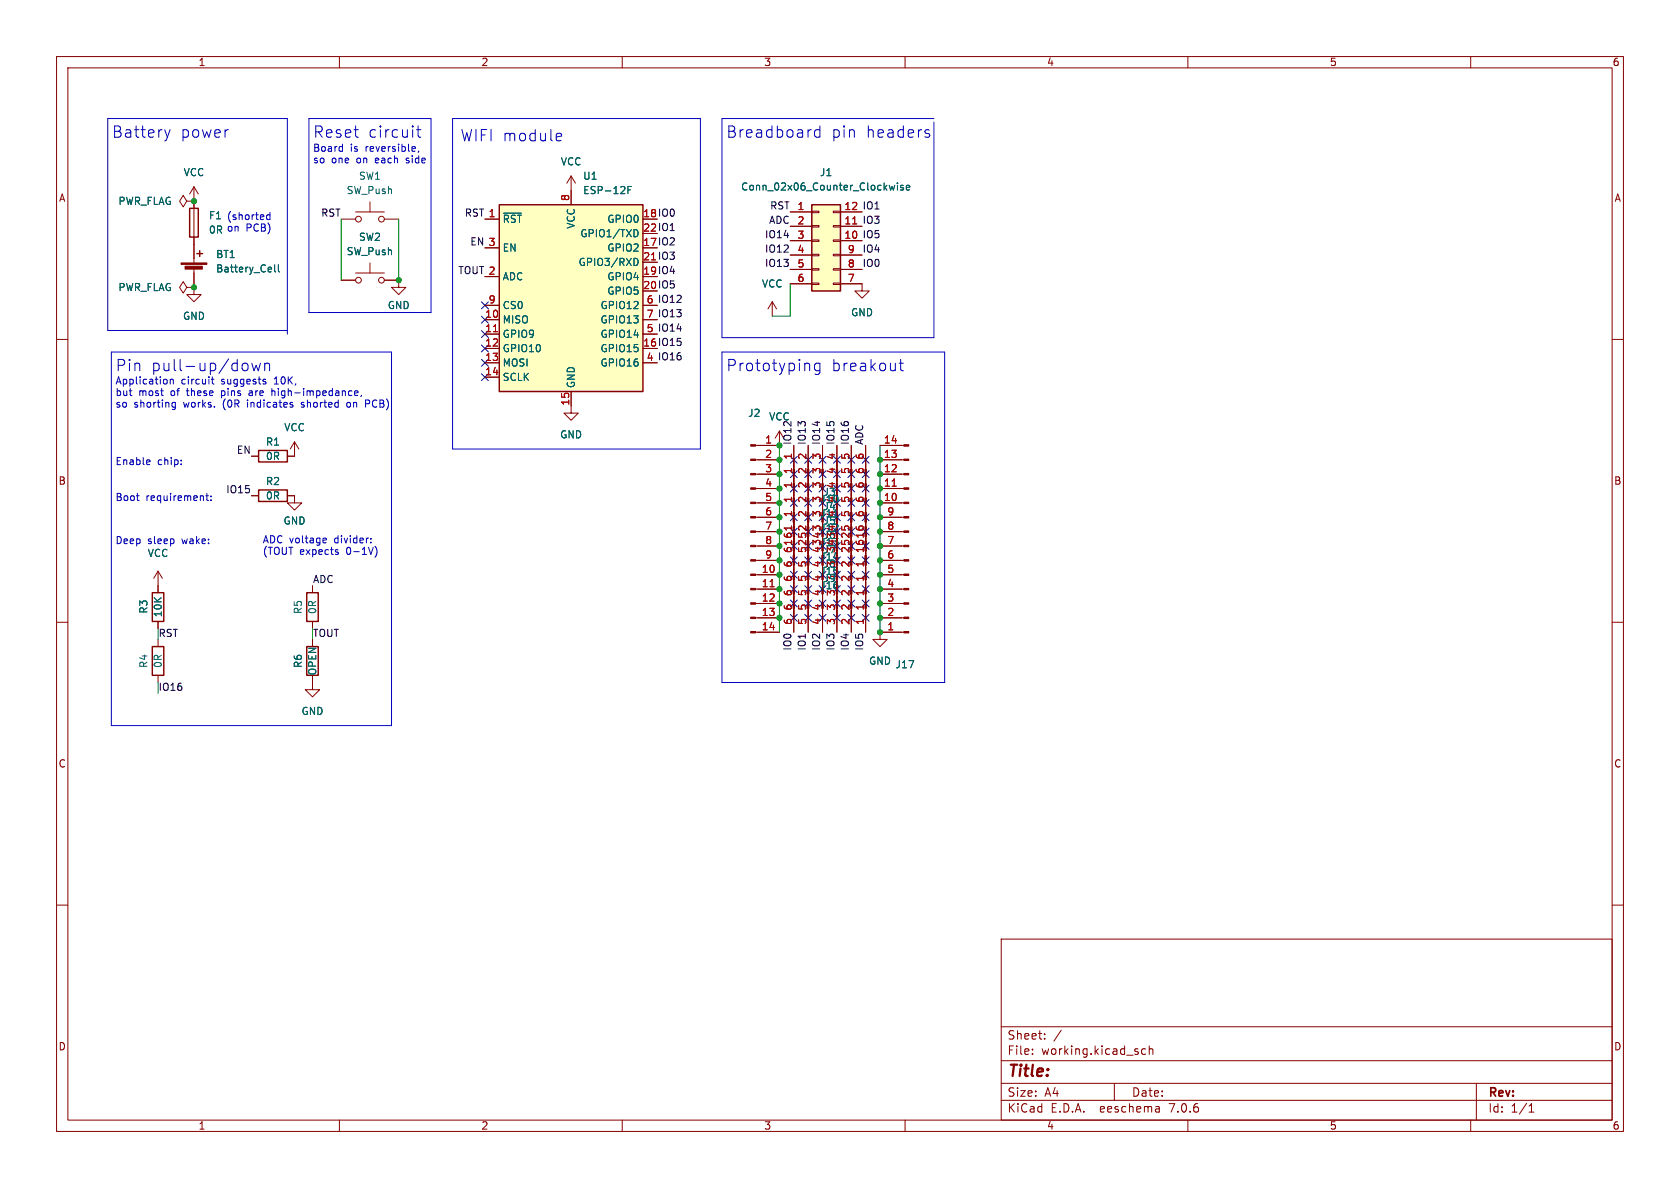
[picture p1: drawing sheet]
<svg xmlns="http://www.w3.org/2000/svg" width="297mm" height="210mm" viewBox="0 0 297 210" stroke-linecap="round" stroke-linejoin="round" font-family="sans-serif">
<g fill="none" stroke="#840000" stroke-width=".18">
<path d="M10 10h277v190h-277zM12 12h273v186h-273zM60 10v2M110 10v2M160 10v2M210 10v2M260 10v2M33 35.6l-.6-1.1-.7 1.1 .7 1 .6-1h1.3M34.3 35.6h.1M34.3 33l-.8 1.3M34.3 33v13.5M34.3 33l.8 1.3"/>
<path d="M60.3 38.7h2.6M62.9 37.5h5M65.4 35.7v1.8M67.9 38.7h2.6M85.7 38.7h2.6M101 31.1l-.8 1.3M101 31.1v5.1M101 31.1l.7 1.3M139.7 37.5h3.8M143.5 39.9h1.3v.2h-1.3zM143.5 37.3h1.3v.3h-1.3zM147.3 39.9h1.3v.2h-1.3z"/>
<path d="M147.3 37.3h1.3v.3h-1.3zM148.6 37.5h3.8M10 60h2M33 50.8l-.6-1-.7 1 .7 1 .6-1h1.3M34.3 50.8v1.3h1.3l-1.3 1.2-1.3-1.2h1.3M34.3 50.8h.1M34.3 47.5v3.3M60.3 49.5h2.6M62.9 48.3h5M65.4 46.5v1.8M67.9 49.5h2.6v1.3h1.3l-1.3 1.3-1.3-1.3h1.3M85.7 56.5h2.6"/>
<path d="M85.7 59.1h2.6M85.7 48.9h2.6M85.7 43.8h2.6M85.7 54h2.6M113.7 56.5h2.5M113.7 59.1h2.5M113.7 54h2.5M136.5 53.3l-.7 1.3M136.5 53.3v2.6M136.5 53.3l.8 1.3M139.7 42.5h3.8M139.7 40h3.8"/>
<path d="M139.7 45.1h3.8M139.7 47.6h3.8M139.7 50.2h3.8M143.5 50h1.3v.3h-1.3zM143.5 47.5h1.3v.3h-1.3zM143.5 45h1.3v.2h-1.3zM143.5 42.4h1.3v.3h-1.3zM147.3 50h1.3v.3h-1.3zM147.3 47.5h1.3v.3h-1.3zM147.3 45h1.3v.2h-1.3zM147.3 42.4h1.3v.3h-1.3zM148.6 50.2h3.8v1.2h1.3l-1.3 1.3-1.3-1.3h1.3"/>
<path d="M148.6 42.5h3.8M148.6 40h3.8M148.6 45.1h3.8M148.6 47.6h3.8M285 60h2M52.1 78.1l-.8 1.3M52.1 78.1v2.5h-1.3M52.1 78.1l.7 1.3M85.7 61.6h2.6M85.7 64.1h2.6M85.7 66.7h2.6M101 69.2v3.8h1.2l-1.2 1.3-1.3-1.3h1.3"/>
<path d="M137.8 76.2v2.5h-4.2M137.8 76.2l-.8 1.3M137.8 76.2l.8 1.3M140.3 78.7v33.1M142.9 78.7v33.1M145.4 78.7v33.1M148 78.7v33.1M150.5 78.7v33.1M153 78.7v33.1M155.6 78.7h4.2M44.4 87.6h1.3M44.4 80.6h1.3"/>
<path d="M50.8 87.6h1.3v1.3h1.2l-1.2 1.3-1.3-1.3h1.3M133.6 99.1h4.2M133.6 96.5h4.2M133.6 94h4.2M133.6 91.4h4.2M133.6 88.9h4.2M133.6 86.4h4.2M133.6 83.8h4.2M133.6 81.3h4.2M155.6 99.1h4.2M155.6 96.5h4.2M155.6 94h4.2"/>
<path d="M155.6 91.4h4.2M155.6 88.9h4.2M155.6 86.4h4.2M155.6 83.8h4.2M155.6 81.3h4.2M10 110h2M27.9 101l-.7 1.2M27.9 101v3.8M27.9 109.9v1.2M27.9 113v1.3M27.9 119.4v1.3M27.9 101l.8 1.2"/>
<path d="M55.2 119.4v2.5h1.3l-1.3 1.3-1.2-1.3h1.2M55.2 103.5v1.3M55.2 109.9v1.2M55.2 113v1.3M133.6 111.8h4.2M133.6 109.2h4.2M133.6 106.7h4.2M133.6 104.1h4.2M133.6 101.6h4.2M155.6 109.2h4.2M155.6 106.7h4.2M155.6 104.1h4.2"/>
<path d="M155.6 101.6h4.2M159.8 111.8h-4.2v1.2h1.2l-1.2 1.3-1.3-1.3h1.3M285 110h2M10 160h2M285 160h2M177 166h108v32h-108zM60 198v2M110 198v2M160 198v2M177 194.5h108M177 191.5h108M177 187.5h108"/>
<path d="M177 181.5h108M182.5 186.3v.1M182.5 185.5v.1M184.7 183.6v.1M184.7 182.8v.1M187.6 182.1l-1.3 2M197 191.5v3M202.5 185.5l-.4-.1-.3 .3v.4l.2 .2h.5M203.2 185.5l.2-.1 .3 .1 .1 .9M203.2 184.9v1.5M204.9 195.7l.1 .9M205 196.5l-.2 .1"/>
<path d="M205 196h-.2M210 198v2M260 198v2M261 191.5v6.5M270.3 196.6h.9M270.3 195.5l.4-.4v1.5"/>
<circle cx="63.4" cy="38.7" r=".51"/>
<circle cx="67.4" cy="38.7" r=".51"/>
<circle cx="63.4" cy="49.5" r=".51"/>
<circle cx="67.4" cy="49.5" r=".51"/>
</g>
<g fill="#840000" stroke="#840000" stroke-width=".18">
<path d="M152.9 99.1h.3v.8h-.3z"/>
<path d="M152.9 101.6h.3v.9h-.3z"/>
<path d="M140.2 91.4h.3v.9h-.3z"/>
<path d="M142.7 91.4h.3v.9h-.3z"/>
<path d="M147.8 91.4h.3v.9h-.3z"/>
<path d="M150.4 91.4h.2v.9h-.2z"/>
<path d="M152.9 91.4h.3v.9h-.3z"/>
<path d="M32 46.5h4.6v.2h-4.6z"/>
<path d="M32.7 47.1h3.1v.5h-3.1z"/>
<path d="M152.9 106.7h.3v.8h-.3z"/>
<path d="M132.7 111.6h.9v.3h-.9z"/>
<path d="M132.7 109.1h.9v.2h-.9z"/>
<path d="M132.7 106.6h.9v.2h-.9z"/>
<path d="M132.7 104h.9v.3h-.9z"/>
<path d="M132.7 101.5h.9v.2h-.9z"/>
<path d="M132.7 98.9h.9v.3h-.9z"/>
<path d="M132.7 96.4h.9v.2h-.9z"/>
<path d="M132.7 93.9h.9v.2h-.9z"/>
<path d="M132.7 91.3h.9v.3h-.9z"/>
<path d="M132.7 88.8h.9v.2h-.9z"/>
<path d="M132.7 86.2h.9v.3h-.9z"/>
<path d="M132.7 83.7h.9v.2h-.9z"/>
<path d="M132.7 81.2h.9v.2h-.9z"/>
<path d="M132.7 78.6h.9v.3h-.9z"/>
<path d="M152.9 104.1h.3v.9h-.3z"/>
<path d="M159.8 78.6h.9v.3h-.9z"/>
<path d="M159.8 81.2h.9v.2h-.9z"/>
<path d="M159.8 83.7h.9v.2h-.9z"/>
<path d="M159.8 86.2h.9v.3h-.9z"/>
<path d="M159.8 88.8h.9v.2h-.9z"/>
<path d="M159.8 91.3h.9v.3h-.9z"/>
<path d="M159.8 93.9h.9v.2h-.9z"/>
<path d="M159.8 96.4h.9v.2h-.9z"/>
<path d="M159.8 98.9h.9v.3h-.9z"/>
<path d="M159.8 101.5h.9v.2h-.9z"/>
<path d="M159.8 104h.9v.3h-.9z"/>
<path d="M159.8 106.6h.9v.2h-.9z"/>
<path d="M159.8 109.1h.9v.2h-.9z"/>
<path d="M159.8 111.6h.9v.3h-.9z"/>
<path d="M152.9 98.2h.3v.9h-.3z"/>
<path d="M150.4 98.2h.2v.9h-.2z"/>
<path d="M142.7 98.2h.3v.9h-.3z"/>
<path d="M140.2 98.2h.3v.9h-.3z"/>
</g>
<g fill="#ffffc2" stroke="#ffffc2" stroke-width=".18">
<path d="M143.5 36.2h5.1v15.2h-5.1z"/>
<path d="M88.3 36.2h25.4v33h-25.4z"/>
</g>
<path d="M33.5 36.8h1.6v5.1h-1.6zM88.3 36.2h25.4v33h-25.4zM143.5 36.2h5.1v15.2h-5.1zM34.8 44.8h1M35.3 44.3v1M45.7 79.6h5.1v2.1h-5.1zM45.7 86.6h5.1v2h-5.1zM26.9 114.3h2.1v5.1h-2.1zM26.9 104.8h2.1v5.1h-2.1zM54.2 114.3h2.1v5.1h-2.1zM54.2 104.8h2.1v5.1h-2.1z" fill="none" stroke="#840000" stroke-width=".25"/>
<path d="M150.7 39.6h.8M87.2 58.6h.8M157.7 85.9h.7M136.1 103.7h.8" fill="none" stroke="#a90000" stroke-width=".18"/>
<path d="M89 37.7h3.2M111 33.6h.4M111.6 33h-.6v1.2M158.2 32.8l-.3 .8-.2-.6M158.7 32.3v.2M158.7 32.8v.8M159.7 32.8h-.3l-.2 .1 .1 .2 .4 .1v.3h-.5M160.2 33.2l.6-.1v-.3h-.4l-.2 .1 .1 .6h.5M48.6 46.8v1.1l.1 .2M49.2 46.8v1.1l.2 .2M112.1 45.7a.64 .64 0 0 1 .7 .6 .64 .64 0 0 1-.7 .6M112.4 40.6a.68 .68 0 0 1 .4 .6 .68 .68 0 0 1-.4 .7" fill="none" stroke="#006464" stroke-width=".18"/>
<g fill="none" stroke="#0000c2" stroke-width=".18">
<path d="M29.1 22.9l.5 1.4M29.6 24.3l-.2 .4M30.1 22.9l-.5 1.4M47.7 37.5v1.3M47.7 38h-.3l-.3 .2 .1 .6h.5M54.6 21h21.6v34.2h-21.6zM60.4 25.9l.1 .1M60.5 25.5v1.3M60.5 26.7l-.1 .1M73.2 25.9l.2 .3-.6 .1M73.4 26.7l-.2 .1M73.6 22.9h.8"/>
<path d="M73.9 22.3v1.7l.1 .2 .4 .1M74 26.7l-.1 .2M80 21h43.8v58.4h-43.8zM98.6 23.6l.6 .1 .1 .3-1 .2M99.2 24.8l-.6 .1M144.9 22.3v2M144.9 23l-.5-.1-.4 .4v.6l.2 .3 .2 .1 .5-.1M163.8 23.6l.5 .1 .1 .3-.3 .3h-.4M163.8 22.9l.5 .1M165.1 21h-37.5v38.7h37.5v-38.1M50.8 58.4h-31.8v-37.4h31.8v38.1M19.7 62.2h49.5v66.1h-49.5z"/>
<path d="M29.6 67.3l-.2 .5M30.1 67v.9M30.5 71.9l.1 .1 .4-.1M30.6 67.2v.7M31 71.1v1.1l-.2 .2-.3-.1M31 71.2l-.4-.1-.1 .2M37.5 66.6v1.1l.3 .2M43.2 64.2a.54 .54 0 0 1 .6 .4v.6a.54 .54 0 0 1-.6 .3M44.2 69.1h-.1M44.2 69.4l-.2 .2 .2 .3M44.5 64.2l.4 1.3 .4-.9 .4 .9 .3-1.3M46.8 64.4a.5 .5 0 0 1 .9 .1v1"/>
<path d="M46.8 64.2v1.3M46.8 67.5l.2 .1-.2 .3M46.8 67l.2 .1M48.1 68.7v1.2M48.4 69.1l-.3 .1M51.6 71.6l.2 .1-.2 .3M51.6 71.1l.1 .1M53.3 71.9l.1 .1M53.4 71.1l-.1 .2 .1 .3M61.7 71.1l-.3 .1-.1 .2 .1 .5 .3 .1M62.7 69.5l.6-.1-.1-.3h-.3l-.2 .2 .1 .6h.4M63.9 69.9l-.1 .2"/>
<path d="M64.6 70.7l.6 .1M65.2 71.3l-.6 .1M127.6 62.2h39.4v58.5h-39.4zM144.9 64.3l-.5-.1-.4 .4v.6l.2 .2 .2 .1 .5-.1M144.9 64.2v1.6a.54 .54 0 0 1-.8 .3M158.9 64.2h.8M159.2 63.5v1.8l.1 .1 .4 .1M24.1 87.6h.5M24.5 88.5h.1M26.3 81.3l.2 .3-.6 .1M26.5 82.1h-.2M32 82v.1"/>
<path d="M32 81.4v.1M36.4 87.6h.5M36.6 87.2v1.1l.3 .2M37.3 88.4v.1M37.3 87.7v.1M57.3 95.1l.3 .1 .1 .2-.6 .1M57.6 95.9l-.3 .1M59.5 97.6h.3v.2l-.2 .2h-.2M59.5 97.2h.3M65.6 95.8v.2M65.6 95.2v.1M66.3 96.6a1.46 1.46 0 0 1 0 1.9"/>
</g>
<path d="M60.3 38.7v10.8M70.5 38.7v10.8M139.7 50.2v5.7h-3.2M137.8 78.7v33.1M155.6 78.7v33.1" fill="none" stroke="#009600" stroke-width=".18"/>
<g fill="none" stroke="#000084" stroke-width=".18">
<path d="M85.1 53.4l1.2 1.2M85.1 55.9l1.2 1.2M85.1 58.4l1.2 1.3M86.3 53.4l-1.2 1.2M86.3 55.9l-1.2 1.2M86.3 58.4l-1.2 1.3M85.1 66.1l1.2 1.2M85.1 63.5l1.2 1.2M85.1 61l1.2 1.2M86.3 66.1l-1.2 1.2M86.3 63.5l-1.2 1.2M86.3 61l-1.2 1.2"/>
<path d="M139.7 93.4l1.2 1.2M139.7 98.5l1.2 1.2M139.7 95.9l1.2 1.2M139.7 90.8l1.2 1.2M139.7 80.7l1.2 1.2M139.7 83.2l1.2 1.2M139.7 85.8l1.2 1.2M139.7 88.3l1.2 1.2M140.9 85.8l-1.2 1.2M140.9 88.3l-1.2 1.2M140.9 93.4l-1.2 1.2M140.9 90.8l-1.2 1.2"/>
<path d="M140.9 98.5l-1.2 1.2M140.9 83.2l-1.2 1.2M140.9 95.9l-1.2 1.2M140.9 80.7l-1.2 1.2M142.3 80.7l1.2 1.2M142.3 95.9l1.2 1.2M142.3 98.5l1.2 1.2M142.3 93.4l1.2 1.2M142.3 83.2l1.2 1.2M142.3 85.8l1.2 1.2M142.3 88.3l1.2 1.2M142.3 90.8l1.2 1.2"/>
<path d="M143.5 83.2l-1.2 1.2M143.5 85.8l-1.2 1.2M143.5 90.8l-1.2 1.2M143.5 88.3l-1.2 1.2M143.5 98.5l-1.2 1.2M143.5 95.9l-1.2 1.2M143.5 80.7l-1.2 1.2M143.5 93.4l-1.2 1.2M144.8 80.7l1.2 1.2M144.8 83.2l1.2 1.2M144.8 85.8l1.2 1.2M146 80.7l-1.2 1.2"/>
<path d="M146 83.2l-1.2 1.2M146 85.8l-1.2 1.2M147.3 83.2l1.3 1.2M147.3 85.8l1.3 1.2M147.3 80.7l1.3 1.2M147.3 95.9l1.3 1.2M147.3 98.5l1.3 1.2M147.3 88.3l1.3 1.2M147.3 90.8l1.3 1.2M147.3 93.4l1.3 1.2M148.6 80.7l-1.3 1.2M148.6 85.8l-1.3 1.2"/>
<path d="M148.6 83.2l-1.3 1.2M148.6 93.4l-1.3 1.2M148.6 90.8l-1.3 1.2M148.6 98.5l-1.3 1.2M148.6 88.3l-1.3 1.2M148.6 95.9l-1.3 1.2M149.9 85.8l1.2 1.2M149.9 88.3l1.2 1.2M149.9 83.2l1.2 1.2M149.9 80.7l1.2 1.2M149.9 98.5l1.2 1.2M149.9 93.4l1.2 1.2"/>
<path d="M149.9 90.8l1.2 1.2M149.9 95.9l1.2 1.2M151.1 98.5l-1.2 1.2M151.1 83.2l-1.2 1.2M151.1 80.7l-1.2 1.2M151.1 90.8l-1.2 1.2M151.1 88.3l-1.2 1.2M151.1 95.9l-1.2 1.2M151.1 85.8l-1.2 1.2M151.1 93.4l-1.2 1.2M152.4 88.3l1.2 1.2M152.4 90.8l1.2 1.2"/>
<path d="M152.4 85.8l1.2 1.2M152.4 83.2l1.2 1.2M152.4 95.9l1.2 1.2M152.4 93.4l1.2 1.2M152.4 98.5l1.2 1.2M152.4 80.7l1.2 1.2M153.6 95.9l-1.2 1.2M153.6 80.7l-1.2 1.2M153.6 88.3l-1.2 1.2M153.6 85.8l-1.2 1.2M153.6 93.4l-1.2 1.2M153.6 98.5l-1.2 1.2"/>
<path d="M153.6 83.2l-1.2 1.2M153.6 90.8l-1.2 1.2M139.7 101l1.2 1.2M139.7 103.5l1.2 1.2M139.7 108.6l1.2 1.2M139.7 106.1l1.2 1.2M140.9 108.6l-1.2 1.2M140.9 103.5l-1.2 1.2M140.9 101l-1.2 1.2M140.9 106.1l-1.2 1.2M142.3 101l1.2 1.2M142.3 103.5l1.2 1.2"/>
<path d="M142.3 106.1l1.2 1.2M142.3 108.6l1.2 1.2M143.5 106.1l-1.2 1.2M143.5 101l-1.2 1.2M143.5 103.5l-1.2 1.2M143.5 108.6l-1.2 1.2M144.8 106.1l1.2 1.2M144.8 108.6l1.2 1.2M146 108.6l-1.2 1.2M146 106.1l-1.2 1.2M147.3 101l1.3 1.2M147.3 106.1l1.3 1.2"/>
<path d="M147.3 108.6l1.3 1.2M147.3 103.5l1.3 1.2M148.6 101l-1.3 1.2M148.6 106.1l-1.3 1.2M148.6 108.6l-1.3 1.2M148.6 103.5l-1.3 1.2M149.9 103.5l1.2 1.2M149.9 108.6l1.2 1.2M149.9 106.1l1.2 1.2M149.9 101l1.2 1.2M151.1 108.6l-1.2 1.2M151.1 103.5l-1.2 1.2"/>
<path d="M151.1 106.1l-1.2 1.2M151.1 101l-1.2 1.2M152.4 106.1l1.2 1.2M152.4 108.6l1.2 1.2M152.4 101l1.2 1.2M152.4 103.5l1.2 1.2M153.6 106.1l-1.2 1.2M153.6 108.6l-1.2 1.2M153.6 101l-1.2 1.2M153.6 103.5l-1.2 1.2"/>
</g>
<g fill="#009600" stroke="#009600" stroke-width=".18">
<circle cx="137.8" cy="99.1" r=".46"/>
<circle cx="137.8" cy="106.7" r=".46"/>
<circle cx="137.8" cy="96.5" r=".46"/>
<circle cx="137.8" cy="104.1" r=".46"/>
<circle cx="137.8" cy="101.6" r=".46"/>
<circle cx="137.8" cy="81.3" r=".46"/>
<circle cx="137.8" cy="94" r=".46"/>
<circle cx="137.8" cy="78.7" r=".46"/>
<circle cx="137.8" cy="86.4" r=".46"/>
<circle cx="137.8" cy="83.8" r=".46"/>
<circle cx="137.8" cy="88.9" r=".46"/>
<circle cx="137.8" cy="91.4" r=".46"/>
<circle cx="155.6" cy="91.4" r=".46"/>
<circle cx="155.6" cy="88.9" r=".46"/>
<circle cx="70.5" cy="49.5" r=".46"/>
<circle cx="34.3" cy="35.6" r=".46"/>
<circle cx="34.3" cy="50.8" r=".46"/>
<circle cx="137.8" cy="109.2" r=".46"/>
<circle cx="155.6" cy="86.4" r=".46"/>
<circle cx="155.6" cy="81.3" r=".46"/>
<circle cx="155.6" cy="83.8" r=".46"/>
<circle cx="155.6" cy="99.1" r=".46"/>
<circle cx="155.6" cy="101.6" r=".46"/>
<circle cx="155.6" cy="94" r=".46"/>
<circle cx="155.6" cy="111.8" r=".46"/>
<circle cx="155.6" cy="109.2" r=".46"/>
<circle cx="155.6" cy="96.5" r=".46"/>
<circle cx="155.6" cy="106.7" r=".46"/>
<circle cx="155.6" cy="104.1" r=".46"/>
</g>
<g font-size="2.8" fill="#0000c2">
<text x="19.7" y="24.5">Battery</text>
<text x="31.8" y="24.5">power</text>
<text x="55.2" y="24.5">Reset</text>
<text x="65" y="24.5">circuit</text>
<text x="81.3" y="25.2">WIFI module</text>
<text x="128.3" y="24.5">Breadboard</text>
<text x="146.9" y="24.5">pin</text>
<text x="153.1" y="24.5">headers</text>
<text x="20.3" y="65.8">Pin</text>
<text x="26.7" y="65.8">pull-up/down</text>
<text x="128.3" y="65.8">Prototyping</text>
<text x="146.9" y="65.8">breakout</text>
</g>
<text font-size="2.8" fill="#840000" x="178" y="190.9">Title:</text>
<g font-size="2.1" fill="#840000">
<text x="178" y="184">Sheet:</text>
<text x="178" y="186.7">File:</text>
<text x="184.1" y="186.7">working.kicad_sch</text>
<text x="178" y="196.9">KiCad</text>
<text x="178" y="194.1">Size:</text>
<text x="184.7" y="194.1">A4</text>
<text x="185.7" y="196.9">E.D.A.</text>
<text x="194.6" y="196.9">eeschema</text>
<text x="200" y="194.1">Date:</text>
<text x="207" y="196.9">7.0.6</text>
<text x="263" y="194.3">Rev:</text>
<text x="263" y="196.9">Id:</text>
<text x="267.1" y="196.9">1/1</text>
</g>
<g font-size="1.8" fill="#840000">
<text x="35" y="11.9">1</text>
<text x="85" y="11.9">2</text>
<text x="135" y="11.9">3</text>
<text x="185" y="11.9">4</text>
<text x="235" y="11.9">5</text>
<text x="285" y="11.9">6</text>
<text x="10.3" y="35.9">A</text>
<text x="285.3" y="35.9">A</text>
<text x="113.6" y="38.5">18 IO0</text>
<text x="113.6" y="41">22 IO1</text>
<text x="113.6" y="43.6">17 IO2</text>
<text x="113.6" y="48.6">19 IO4</text>
<text x="113.6" y="51.2">20 IO5</text>
<text x="113.6" y="61.3">16 IO15</text>
<text x="114.2" y="63.9">4 IO16</text>
<text x="10.3" y="85.9">B</text>
<text x="285.3" y="85.9">B</text>
<text x="10.3" y="135.9">C</text>
<text x="285.3" y="135.9">C</text>
<text x="10.3" y="185.9">D</text>
<text x="285.3" y="185.9">D</text>
<text x="35" y="199.9">1</text>
<text x="85" y="199.9">2</text>
<text x="135" y="199.9">3</text>
<text x="185" y="199.9">4</text>
<text x="235" y="199.9">5</text>
<text x="285" y="199.9">6</text>
</g>
<g font-size="1.8" fill="#0000c2">
<text x="55.2" y="26.9">Board</text>
<text x="55.2" y="29">so</text>
<text x="58.6" y="29">one</text>
<text x="61.9" y="26.9">is</text>
<text x="63.2" y="29">on</text>
<text x="64.7" y="26.9">reversible,</text>
<text x="66.6" y="29">each</text>
<text x="72.3" y="29">side</text>
<text x="36.8" y="39">F1 (shorted</text>
<text x="40" y="41">on</text>
<text x="43.5" y="41">PCB)</text>
<text x="20.3" y="68.1">Application</text>
<text x="20.3" y="70.1">but</text>
<text x="24.5" y="70.1">most</text>
<text x="30.3" y="70.1">of</text>
<text x="32" y="68.1">circuit</text>
<text x="33.3" y="70.1">these</text>
<text x="39.2" y="68.1">suggests</text>
<text x="39.6" y="70.1">pins</text>
<text x="44.7" y="70.1">are</text>
<text x="48.7" y="68.1">10K,</text>
<text x="48.9" y="70.1">high-impedance,</text>
<text x="20.3" y="72.1">so</text>
<text x="23.7" y="72.1">shorting</text>
<text x="32.6" y="72.1">works.</text>
<text x="39.7" y="72.1">(0R</text>
<text x="44.2" y="72.1">indicates</text>
<text x="53.9" y="72.1">shorted</text>
<text x="62.2" y="72.1">on</text>
<text x="65.6" y="72.1">PCB)</text>
<text x="20.3" y="82.3">Enable</text>
<text x="27.8" y="82.3">chip:</text>
<text x="20.3" y="88.7">Boot</text>
<text x="25.8" y="88.7">requirement:</text>
<text x="20.3" y="96.3">Deep</text>
<text x="26.1" y="96.3">sleep</text>
<text x="32.3" y="96.3">wake:</text>
<text x="46.4" y="96.1">ADC voltage</text>
<text x="46.4" y="98.2">(TOUT expects</text>
<text x="59.2" y="96.1">divider:</text>
<text x="61.3" y="98.2">0-1V)</text>
</g>
<g font-size="1.8" fill="#006464">
<text x="99" y="29.4">VCC</text>
<text x="32.4" y="31.3">VCC</text>
<text x="61.2" y="34.5">SW_Push</text>
<text x="63.4" y="32">SW1</text>
<text x="103" y="32">U1</text>
<text x="103" y="34.5">ESP-12F</text>
<text x="130.9" y="33.9">Conn_02x06_Counter_Clockwise</text>
<text x="144.9" y="31.3">J1</text>
<text x="20.8" y="36.4">PWR_FLAG</text>
<text x="36.8" y="41.5">0R</text>
<text x="36.8" y="39">F1</text>
<text x="88.8" y="39.6">~{RST}</text>
<text x="101.8" y="40.5" transform="rotate(-90 101.8 40.5)">VCC</text>
<text x="107.3" y="39.6">GPIO0</text>
<text x="38.1" y="45.8">BT1</text>
<text x="61.2" y="45.3">SW_Push</text>
<text x="63.4" y="42.8">SW2</text>
<text x="88.8" y="44.7">EN</text>
<text x="102.2" y="47.2">GPIO3/RXD</text>
<text x="102.5" y="42.1">GPIO1/TXD</text>
<text x="107.3" y="44.7">GPIO2</text>
<text x="20.8" y="51.7">PWR_FLAG</text>
<text x="38.1" y="48.4">Battery_Cell</text>
<text x="88.8" y="49.8">ADC</text>
<text x="107.3" y="49.8">GPIO4</text>
<text x="107.3" y="52.3">GPIO5</text>
<text x="134.6" y="51">VCC</text>
<text x="32.3" y="56.7">GND</text>
<text x="68.4" y="54.8">GND</text>
<text x="88.8" y="57.4">MISO</text>
<text x="88.8" y="59.9">GPIO9</text>
<text x="88.8" y="54.8">CS0</text>
<text x="106.1" y="59.9">GPIO14</text>
<text x="106.1" y="54.8">GPIO12</text>
<text x="106.1" y="57.4">GPIO13</text>
<text x="150.4" y="56.1">GND</text>
<text x="88.8" y="62.5">GPIO10</text>
<text x="88.8" y="65">MOSI</text>
<text x="106.1" y="62.5">GPIO15</text>
<text x="106.1" y="65">GPIO16</text>
<text x="88.8" y="67.5">SCLK</text>
<text x="101.8" y="68.7" transform="rotate(-90 101.8 68.7)">GND</text>
<text x="50.2" y="76.4">VCC</text>
<text x="98.9" y="77.7">GND</text>
<text x="132.2" y="73.9">J2</text>
<text x="135.9" y="74.5">VCC</text>
<text x="46.9" y="79">R1</text>
<text x="46.9" y="81.5">0R</text>
<text x="46.9" y="86">R2</text>
<text x="46.9" y="88.5">0R</text>
<text x="145.2" y="89" transform="rotate(-90 145.2 89)">3</text>
<text x="145.5" y="87.9">J3</text>
<text x="147.7" y="89" transform="rotate(-90 147.7 89)">4</text>
<text x="50" y="92.9">GND</text>
<text x="144.9" y="94.2">J12</text>
<text x="145.2" y="91.5" transform="rotate(-90 145.2 91.5)">3</text>
<text x="145.5" y="92.9">J5</text>
<text x="145.5" y="90.4">J4</text>
<text x="147.7" y="91.5" transform="rotate(-90 147.7 91.5)">4</text>
<text x="26" y="98.7">VCC</text>
<text x="144.9" y="99.3">J14</text>
<text x="144.9" y="101.8">J15</text>
<text x="145.5" y="100.6">J8</text>
<text x="144.9" y="104.4">J16</text>
<text x="145.5" y="103.1">J9</text>
<text x="147.7" y="102.9" transform="rotate(-90 147.7 102.9)">3</text>
<text x="26.3" y="108.6" transform="rotate(-90 26.3 108.6)">R3</text>
<text x="28.8" y="109.2" transform="rotate(-90 28.8 109.2)">10K</text>
<text x="53.6" y="108.7" transform="rotate(-90 53.6 108.7)">R5</text>
<text x="56.1" y="108.7" transform="rotate(-90 56.1 108.7)">0R</text>
<text x="26.3" y="118.2" transform="rotate(-90 26.3 118.2)">R4</text>
<text x="28.8" y="118.2" transform="rotate(-90 28.8 118.2)">0R</text>
<text x="53.6" y="118.2" transform="rotate(-90 53.6 118.2)">R6</text>
<text x="56.1" y="119.5" transform="rotate(-90 56.1 119.5)">OPEN</text>
<text x="153.5" y="117.7">GND</text>
<text x="158.2" y="118.3">J17</text>
<text x="53.2" y="126.6">GND</text>
</g>
<g font-size="1.8" fill="#a90000">
<text x="100.7" y="35.6" transform="rotate(-90 100.7 35.6)">8</text>
<text x="86.3" y="38.5">1</text>
<text x="113.6" y="38.5">18</text>
<text x="113.6" y="41">22</text>
<text x="140.9" y="37.2">1</text>
<text x="140.9" y="39.8">2</text>
<text x="149.2" y="39.8">11</text>
<text x="149.2" y="37.2">12</text>
<text x="86.3" y="43.6">3</text>
<text x="113.6" y="46.1">21 IO3</text>
<text x="113.6" y="43.6">17</text>
<text x="113.6" y="46.1">21</text>
<text x="140.9" y="42.3">3</text>
<text x="140.9" y="44.8">4</text>
<text x="140.9" y="47.4">5</text>
<text x="149.2" y="42.3">10</text>
<text x="149.8" y="47.4">8</text>
<text x="149.8" y="44.8">9</text>
<text x="86.3" y="53.7">9</text>
<text x="86.3" y="48.6">2</text>
<text x="113.6" y="48.6">19</text>
<text x="113.6" y="51.2">20</text>
<text x="114.2" y="53.7">6</text>
<text x="140.9" y="49.9">6</text>
<text x="149.8" y="49.9">7</text>
<text x="85.7" y="56.3">10</text>
<text x="85.7" y="58.8">11</text>
<text x="114.2" y="58.8">5</text>
<text x="114.2" y="56.3">7</text>
<text x="85.7" y="61.3">12</text>
<text x="85.7" y="63.9">13</text>
<text x="113.6" y="61.3">16</text>
<text x="114.2" y="63.9">4</text>
<text x="85.7" y="66.4">14</text>
<text x="100.7" y="71.8" transform="rotate(-90 100.7 71.8)">15</text>
<text x="135.2" y="78.5">1</text>
<text x="135.2" y="81">2</text>
<text x="135.2" y="83.6">3</text>
<text x="140.1" y="83.9" transform="rotate(-90 140.1 83.9)">1</text>
<text x="140.1" y="81.4" transform="rotate(-90 140.1 81.4)">1</text>
<text x="142.6" y="83.9" transform="rotate(-90 142.6 83.9)">2</text>
<text x="142.6" y="81.4" transform="rotate(-90 142.6 81.4)">2</text>
<text x="145.2" y="83.9" transform="rotate(-90 145.2 83.9)">3</text>
<text x="145.2" y="81.4" transform="rotate(-90 145.2 81.4)">3</text>
<text x="147.7" y="83.9" transform="rotate(-90 147.7 83.9)">4</text>
<text x="147.7" y="81.4" transform="rotate(-90 147.7 81.4)">4</text>
<text x="150.2" y="83.9" transform="rotate(-90 150.2 83.9)">5</text>
<text x="150.2" y="81.4" transform="rotate(-90 150.2 81.4)">5</text>
<text x="152.8" y="83.9" transform="rotate(-90 152.8 83.9)">6</text>
<text x="152.8" y="81.4" transform="rotate(-90 152.8 81.4)">6</text>
<text x="156.2" y="83.6">12</text>
<text x="156.2" y="81">13</text>
<text x="156.2" y="78.5">14</text>
<text x="135.2" y="86.1">4</text>
<text x="135.2" y="88.6">5</text>
<text x="140.1" y="89" transform="rotate(-90 140.1 89)">1</text>
<text x="140.1" y="86.4" transform="rotate(-90 140.1 86.4)">1</text>
<text x="142.6" y="89" transform="rotate(-90 142.6 89)">2</text>
<text x="142.6" y="86.4" transform="rotate(-90 142.6 86.4)">2</text>
<text x="145.2" y="86.4" transform="rotate(-90 145.2 86.4)">3</text>
<text x="147.7" y="86.4" transform="rotate(-90 147.7 86.4)">4</text>
<text x="150.2" y="89" transform="rotate(-90 150.2 89)">5</text>
<text x="150.2" y="86.4" transform="rotate(-90 150.2 86.4)">5</text>
<text x="152.8" y="89" transform="rotate(-90 152.8 89)">6</text>
<text x="152.8" y="86.4" transform="rotate(-90 152.8 86.4)">6</text>
<text x="156.2" y="88.6">10</text>
<text x="156.2" y="86.1">11</text>
<text x="135.2" y="91.2">6</text>
<text x="135.2" y="93.7">7</text>
<text x="140.1" y="91.5" transform="rotate(-90 140.1 91.5)">1</text>
<text x="142.6" y="91.5" transform="rotate(-90 142.6 91.5)">2</text>
<text x="145.5" y="95.5">J6</text>
<text x="150.2" y="91.5" transform="rotate(-90 150.2 91.5)">5</text>
<text x="152.8" y="91.5" transform="rotate(-90 152.8 91.5)">6</text>
<text x="156.8" y="93.7">8</text>
<text x="156.8" y="91.2">9</text>
<text x="134.6" y="101.3">10</text>
<text x="135.2" y="96.3">8</text>
<text x="135.2" y="98.8">9</text>
<text x="140.1" y="100.4" transform="rotate(-90 140.1 100.4)">6</text>
<text x="140.1" y="97.9" transform="rotate(-90 140.1 97.9)">6161</text>
<text x="142.6" y="100.4" transform="rotate(-90 142.6 100.4)">5</text>
<text x="142.6" y="97.9" transform="rotate(-90 142.6 97.9)">5252</text>
<text x="144.9" y="96.7">J13</text>
<text x="145.2" y="100.4" transform="rotate(-90 145.2 100.4)">4</text>
<text x="145.2" y="97.9" transform="rotate(-90 145.2 97.9)">4343</text>
<text x="145.5" y="98">J7</text>
<text x="147.7" y="100.4" transform="rotate(-90 147.7 100.4)">3</text>
<text x="150.2" y="100.4" transform="rotate(-90 150.2 100.4)">2</text>
<text x="150.2" y="97.9" transform="rotate(-90 150.2 97.9)">2525</text>
<text x="152.8" y="100.4" transform="rotate(-90 152.8 100.4)">1</text>
<text x="152.8" y="97.9" transform="rotate(-90 152.8 97.9)">1616</text>
<text x="156.8" y="101.3">5</text>
<text x="156.8" y="98.8">6</text>
<text x="156.8" y="96.3">7</text>
<text x="134.6" y="103.9">11</text>
<text x="134.6" y="106.4">12</text>
<text x="140.1" y="105.5" transform="rotate(-90 140.1 105.5)">6</text>
<text x="140.1" y="102.9" transform="rotate(-90 140.1 102.9)">6</text>
<text x="142.6" y="105.5" transform="rotate(-90 142.6 105.5)">5</text>
<text x="142.6" y="102.9" transform="rotate(-90 142.6 102.9)">5</text>
<text x="145.2" y="105.5" transform="rotate(-90 145.2 105.5)">4</text>
<text x="145.2" y="102.9" transform="rotate(-90 145.2 102.9)">4</text>
<text x="147.7" y="105.5" transform="rotate(-90 147.7 105.5)">3</text>
<text x="150.2" y="105.5" transform="rotate(-90 150.2 105.5)">2</text>
<text x="150.2" y="102.9" transform="rotate(-90 150.2 102.9)">2</text>
<text x="152.8" y="105.5" transform="rotate(-90 152.8 105.5)">1</text>
<text x="152.8" y="102.9" transform="rotate(-90 152.8 102.9)">1</text>
<text x="156.8" y="106.4">3</text>
<text x="156.8" y="103.9">4</text>
<text x="134.6" y="109">13</text>
<text x="134.6" y="111.5">14</text>
<text x="140.1" y="110.6" transform="rotate(-90 140.1 110.6)">6</text>
<text x="140.1" y="108" transform="rotate(-90 140.1 108)">6</text>
<text x="142.6" y="110.6" transform="rotate(-90 142.6 110.6)">5</text>
<text x="142.6" y="108" transform="rotate(-90 142.6 108)">5</text>
<text x="145.2" y="110.6" transform="rotate(-90 145.2 110.6)">4</text>
<text x="145.2" y="108" transform="rotate(-90 145.2 108)">4</text>
<text x="147.7" y="110.6" transform="rotate(-90 147.7 110.6)">3</text>
<text x="147.7" y="108" transform="rotate(-90 147.7 108)">3</text>
<text x="150.2" y="110.6" transform="rotate(-90 150.2 110.6)">2</text>
<text x="150.2" y="108" transform="rotate(-90 150.2 108)">2</text>
<text x="152.8" y="110.6" transform="rotate(-90 152.8 110.6)">1</text>
<text x="152.8" y="108" transform="rotate(-90 152.8 108)">1</text>
<text x="156.8" y="111.5">1</text>
<text x="156.8" y="109">2</text>
</g>
<g font-size="1.8" fill="#0f0f0f">
<text x="56.7" y="38.4">RST</text>
<text x="82.1" y="38.4">RST 1</text>
<text x="135.9" y="39.7">ADC</text>
<text x="136" y="37.1">RST</text>
<text x="152.4" y="37.1">IO1</text>
<text x="152.4" y="39.7">IO3</text>
<text x="83" y="43.5">EN 3</text>
<text x="135.1" y="44.7">IO12</text>
<text x="135.1" y="42.2">IO14</text>
<text x="135.1" y="47.3">IO13</text>
<text x="152.4" y="42.2">IO5</text>
<text x="152.4" y="44.7">IO4</text>
<text x="152.4" y="47.3">IO0</text>
<text x="80.9" y="48.5">TOUT 2</text>
<text x="114.2" y="53.7">6 IO12</text>
<text x="114.2" y="58.8">5 IO14</text>
<text x="114.2" y="56.3">7 IO13</text>
<text x="41.8" y="80.3">EN</text>
<text x="140" y="78.7" transform="rotate(-90 140 78.7)">IO12</text>
<text x="142.5" y="78.7" transform="rotate(-90 142.5 78.7)">IO13</text>
<text x="145.1" y="78.7" transform="rotate(-90 145.1 78.7)">IO14</text>
<text x="147.6" y="78.7" transform="rotate(-90 147.6 78.7)">IO15</text>
<text x="150.1" y="78.7" transform="rotate(-90 150.1 78.7)">IO16</text>
<text x="152.7" y="78.7" transform="rotate(-90 152.7 78.7)">ADC</text>
<text x="39.9" y="87.3">IO15</text>
<text x="55.2" y="103.2">ADC</text>
<text x="140" y="115.1" transform="rotate(-90 140 115.1)">IO0</text>
<text x="142.5" y="115.1" transform="rotate(-90 142.5 115.1)">IO1</text>
<text x="145.1" y="115.1" transform="rotate(-90 145.1 115.1)">IO2</text>
<text x="147.6" y="115.1" transform="rotate(-90 147.6 115.1)">IO3</text>
<text x="150.1" y="115.1" transform="rotate(-90 150.1 115.1)">IO4</text>
<text x="152.7" y="115.1" transform="rotate(-90 152.7 115.1)">IO5</text>
</g>
<g font-size="1.8" fill="#000084">
<text x="144.9" y="89.1">J10</text>
<text x="144.9" y="91.7">J11</text>
</g>
<g font-size="1.8" fill="#009600">
<text x="27.9" y="112.7">RST</text>
<text x="55.2" y="112.7">TOUT</text>
<text x="27.9" y="122.2">IO16</text>
</g>
</svg>
